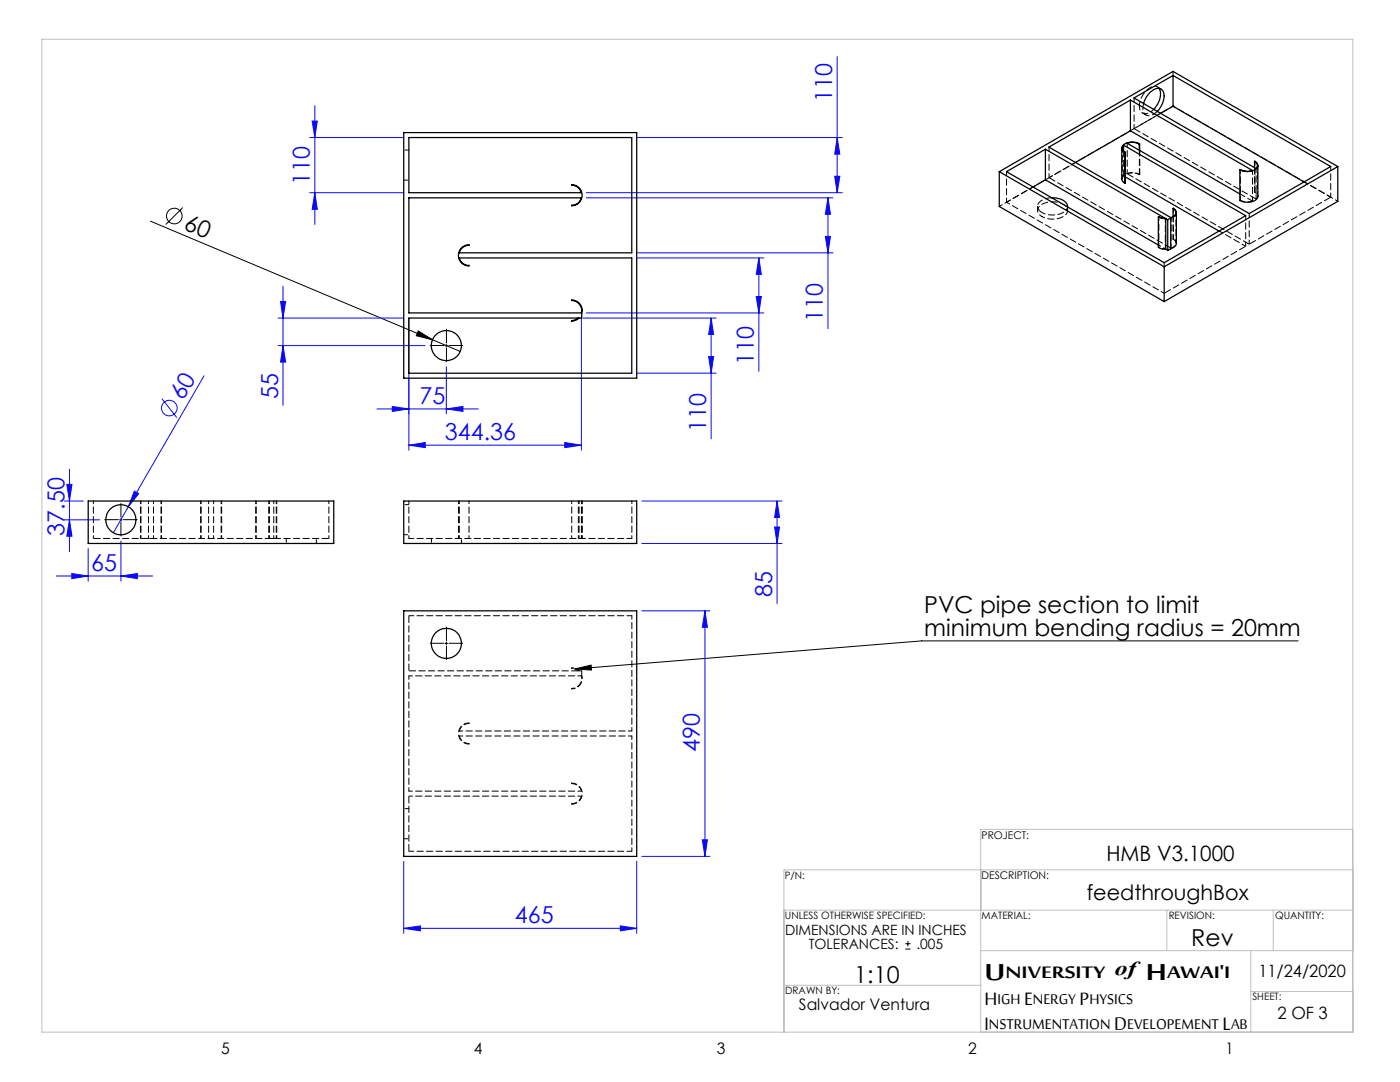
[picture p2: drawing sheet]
<svg xmlns="http://www.w3.org/2000/svg" width="279mm" height="216mm" viewBox="0 0 279 216" stroke-linecap="round" stroke-linejoin="round" font-family="sans-serif">
<g fill="none" stroke="#0a0af5" stroke-width=".2">
<path d="M167.1 11.3v27.2M61.8 38.5h18.8M61.8 27.4h18.8M62.3 24.2h1l-.5 3.2zM62.8 38.5l.5 3.3h-1zM62.8 21.1v23.7M117 39.5h49.2M117 38.5h51.1M127.1 27.4h41M165.2 39.5l.5 3.3h-1zM165.2 39.5v26.1M166.6 35.2h1l-.5 3.3z"/>
<path d="M167.1 27.4l.5 3.4h-1zM56.5 57.1v23.8M127.1 50.4h39.1M127.1 51.5h25.3M150.9 59.2h1l-.5 3.2zM151.4 51.5v22.6M151.4 51.5l.5 3.3h-1zM164.7 47.2h1l-.5 3.2zM32.3 79.6l3 3.7M40.7 75l-15.1 26.1M55.5 69h29.3M55.5 63.5h25.1"/>
<path d="M56 60.1h1l-.5 3.4zM56.5 69l.5 3.2h-1zM81.6 63.5v26.3M89.1 73.2v9.4M116 63.5v26.3M116.4 63.5h26.5M117 62.4h35.4M127.1 74.5h15.8M141.4 71.2h1l-.5 3.3zM141.9 63.5l.5 3.2h-1zM141.9 63.5v24.1M12.8 100h3.8"/>
<path d="M13.3 96.7h1.1l-.5 3.3zM13.9 93.6v16.5M26.8 98l.9 .5-2.1 2.6zM75.2 81.6h20.2M78.3 81.1l3.3 .5-3.3 .5zM81.6 88.8l3.3-.5v1zM81.6 88.8h34.4M89.1 81.6l3.3-.5v1zM112.7 88.3l3.3 .5-3.3 .5zM128.1 100h28M155.1 100l.5 3.3h-1zM155.1 100v20.4"/>
<path d="M11.3 114.9h19.2M12.8 103.7h7.1M13.9 103.7l.5 3.3h-1.1zM14.3 114.4l3.3 .5-3.3 .6zM17.6 109.5v6.5M24.1 114.9l3.3-.5v1.1zM24.1 107.9v8.1M25.6 101.1l-3 5.2M128.1 108.4h28M154.6 105.2h1l-.5 3.2zM128.1 121.9h13.6M140.7 121.9l.5 3.3h-1z"/>
<path d="M140.7 121.9v49M80.6 171.9v14.3M127.1 171.9v14.3M128.1 170.9h13.6M140.2 167.6h1l-.5 3.3zM80.6 185.2l3.3-.5v1zM80.6 185.2h46.5M123.8 184.7l3.3 .5-3.3 .5z"/>
<circle cx="33.8" cy="81.4" r="1.55"/>
</g>
<g fill="none" stroke="#000" stroke-width=".2">
<path d="M30 44.1l56.3 23.7M36.5 41.4l-3.4 3.4M83.5 66l2.8 1.8-3.2-.8zM86.3 67.8l5.6 2.3M88.8 69h.5M89.1 68.7v.5M23.9 103.7h.5M24.1 103.5v.5M88.8 128.4h.5M89.1 128.1v.5M114.7 133.5l3.3-.8v1zM259.1 127.9h-75.1l-69.3 5.6"/>
<path d="M180.7 189.4h1M180.7 188.3h1M181.2 187.8v1"/>
<circle cx="34.8" cy="43.1" r="1.56"/>
</g>
<path d="M88.6 68.9h-2.7M89.1 68.4v-2.7M89.1 69.4v2.8M89.6 68.9h2.8M23.6 103.7h-2.7M24.1 103.2v-2.8M24.1 104.2v2.7M24.6 103.7h2.8M88.6 128.4h-2.7M89.1 127.9v-2.8M89.1 128.9v2.7M89.6 128.4h2.8" fill="none" stroke="#000" stroke-width=".2" stroke-dasharray="15.2 1.3 1.3 1.3"/>
<path d="M8.4 7.8h261.6v198.2h-261.6zM270 173.6h-113.5v32.4M270 165.5h-74.3v40.5M156.5 196.6h39.2M156.5 181.6h113.5M195.7 189.7h74.3M232.9 181.6v8.1M249.6 189.7v16.3M249.6 197.8h20.4M254.1 181.6v8.1" fill="none" stroke="#c0c0c0" stroke-width=".2"/>
<path d="M83.5 66l2.8 1.8-3.2-.8zM114.7 133.5l3.3-.8v1z" fill="#000"/>
<g fill="#0a0af5">
<path d="M26.8 98l.9 .5-2.1 2.6z"/>
<path d="M24.1 114.9l3.3-.5v1.1zM14.3 114.4l3.3 .5-3.3 .6zM89.1 81.6l3.3-.5v1zM78.3 81.1l3.3 .5-3.3 .5z"/>
<path d="M112.7 88.3l3.3 .5-3.3 .5zM81.6 88.8l3.3-.5v1z"/>
<path d="M140.2 167.6h1l-.5 3.3zM140.7 121.9l.5 3.3h-1zM13.9 103.7l.5 3.3h-1.1zM13.3 96.7h1.1l-.5 3.3zM164.7 47.2h1l-.5 3.2zM165.2 39.5l.5 3.3h-1zM56.5 69l.5 3.2h-1zM56 60.1h1l-.5 3.4z"/>
<path d="M166.6 35.2h1l-.5 3.3zM167.1 27.4l.5 3.4h-1z"/>
<path d="M155.1 100l.5 3.3h-1zM154.6 105.2h1l-.5 3.2zM62.3 24.2h1l-.5 3.2zM62.8 38.5l.5 3.3h-1zM151.4 51.5l.5 3.3h-1zM150.9 59.2h1l-.5 3.2zM141.9 63.5l.5 3.2h-1zM141.4 71.2h1l-.5 3.3z"/>
<path d="M80.6 185.2l3.3-.5v1zM123.8 184.7l3.3 .5-3.3 .5z"/>
</g>
<g fill="none" stroke="#000" stroke-width=".25">
<path d="M225.6 20l24.3 14a4 4 0 0 1-2.5-.1M225.6 20l-16.3 9.4 24.4 14a.96 .96 0 0 0 .9-.7 .96 .96 0 0 0-.5-1.1M225.6 20v6.1M231.3 17.6a3.9 3.9 0 0 1-1 4.2M234.1 15.1l31.5 18.1-16.3 9.4-24.4-14a3 3 0 0 1 2.5 .2M234.1 15.1l-7.8 4.4 24.3 14.1a.83 .83 0 0 0-.2-1.4M234.1 15.1v6.1M80.6 26.5h46.5v49h-46.5zM81.6 27.4h44.5v23h-34.4a1.96 1.96 0 0 1 1.9-1.4v-.1a2.1 2.1 0 0 0-2.1 2.1 2.1 2.1 0 0 0 2.1 2.1v-.1a1.92 1.92 0 0 1-1.9-1.5h34.4v23h-44.5v-11h33.8l-.8 .4-.5 .1 .2 .1 .8-.3 .5-.3h.5v-.9a2.09 2.09 0 0 0-2-2.7v.1a2.01 2.01 0 0 1 1.9 2.4h-34.4v-22.9h34.4a1.96 1.96 0 0 1-1.9 1.5v.1a2.1 2.1 0 0 0 2.1-2.1 2.1 2.1 0 0 0-2.1-2.1v.1a1.99 1.99 0 0 1 1.9 1.5h-34.4zM199.4 34.3l32.9 18.9M199.4 34.3v6.9l32.9 19M208.6 29.8l24 13.8-1.4-.3"/>
<path d="M208.6 35.9l-2.4 1.4M208.6 35.9l22.6 13M208.6 29.8v6.1M209.9 39.5h.2a2.66 2.66 0 0 1 2.9 1.6v.2M223.9 29.6v6.2l.6 .7M224.2 29a.86 .86 0 0 0 .3 1.4M224.2 29l24.4 14-16.3 9.4-31.4-18.1 7.7-4.5M224.2 29v1.1M224.5 30.4v6.1M224.5 30.4h.1M224.5 35.3l18.8 10.8M225.6 26.1l-11 6.3"/>
<path d="M225.6 26.1l21.8 12.6M227.4 28.8v1.2M227.4 28.7a2.82 2.82 0 0 0-3.5 .5 .9 .9 0 0 0 .6 1.2M227.4 28.7v.1M227.4 28.7v1.3M228.2 20.7a3.9 3.9 0 0 1 3-3.1 1.49 1.49 0 0 1 1.1 2.1l-.1 .3a5 5 0 0 1-1.2 2.2M234.1 21.2l-2.5 1.4M234.1 21.2l26.1 15.1M250.4 32.2a.9 .9 0 0 1 .6 .9 .9 .9 0 0 1-.8 .9 3.2 3.2 0 0 1-2.8-.1M250.4 32.2v1.2M251 33v6.2a1.93 1.93 0 0 1-2.3 1.2l-1.3-.4v-6.1M267 33.2l-32.9-18.9-34.7 20"/>
<path d="M267 33.2l-34.7 20M267 33.2v7l-34.7 20M231.2 43.3l1.5 .3M231.2 43.3v6.1l.6 .3h.9M232.3 53.2v7M232.7 43.6l.3 .3M232.7 49.7l.3 .3M232.7 43.6v6.1M233 43.9v6.1M233.6 43.5l-.6 .4M233.6 49.6l-.6 .4M233.6 43.5v6.1"/>
<path d="M234.1 41.6a.89 .89 0 0 1 .7 .9 .89 .89 0 0 1-.7 .8l-.5 .2M234.1 41.6v1.7M234.8 42.4v6.1a1.27 1.27 0 0 1-1.2 1.1M17.6 100h49v8.4h-49zM80.6 100h46.5v8.4h-46.5zM80.6 121.9h46.5v49h-46.5z"/>
<circle cx="89.1" cy="69" r="3"/>
<circle cx="24.1" cy="103.7" r="3"/>
<circle cx="89.1" cy="128.4" r="3"/>
</g>
<g fill="none" stroke="#000" stroke-width=".2" stroke-dasharray="1.3 .6" stroke-dashoffset=".4">
<path d="M226.3 19.5v6.2M231.7 17.8l-.7-.4M234.1 14.2v.8M200.9 34.2v6.2M206.2 37.3l-5.3 3.1M209.4 29.3v6.2M214.7 32.4l-5.3 3.1M224 29.5v6.2M225 28.5v6.2M227.5 34.8a2.84 2.84 0 0 0-3.6 .6v.3M228 22.5l.7 .5M231.6 22.6l-5.3 3.1"/>
<path d="M247.5 33.8v6.2M250 34v6.1M250.4 32.2v6.1M250.7 39.7v-6.1M251 39.1v-6.1M265.6 39.3l-5.3-3M265.6 33.2v6.1M207.1 41.2v.8M213.1 42v-.8M231.3 43.2v6.1M232.3 52.4v.8M232.6 43.6v6.1"/>
<path d="M233.7 49.5v-6.1M234.2 41.5v6.2M234.7 48.5v-6.1M243.3 46.1l5.3 3M248.6 43v6.1M249.3 42.6v6.1M54.6 107.4h-.8M116.1 133.9v.8"/>
</g>
<path d="M224.6 36.5a.84 .84 0 0 1-.3-1.4M250.4 38.3a.84 .84 0 0 1 .3 1.4" fill="none" stroke="#000" stroke-width=".2" stroke-dasharray="1.3 .6" stroke-dashoffset=".9"/>
<g fill="none" stroke="#000" stroke-width=".2" stroke-dasharray="1.3 .6">
<path d="M224.3 35.1l.3 .2M227.4 34.8h.1M231 22.2a1.73 1.73 0 0 1-2.6 .5 2.39 2.39 0 0 1-.2-2.1M234.1 21.2h.1M247.5 40h.1M250.4 38.3h.1M231.3 49.3l-.1 .1M234.2 47.7h-.1M53.8 107.4h-.2M114.1 137.5v-.1M114.1 133.4v-.1M115.6 133.9h.5"/>
<path d="M93.6 148.4v.1M93.6 144.3v.1M114.1 156.4v-.1M114.1 160.5v-.1"/>
</g>
<path d="M231.2 48.9l1.4 .8M114.1 133.3a2.1 2.1 0 0 1 1.5 .6" fill="none" stroke="#000" stroke-width=".2" stroke-dasharray="1.3 .6" stroke-dashoffset=".8"/>
<g fill="none" stroke="#000" stroke-width=".2" stroke-dasharray="1.3 .6" stroke-dashoffset=".7">
<path d="M234.1 21.2l32.9 19M207.9 43.2a4.1 4.1 0 0 0 5-.7 1.49 1.49 0 0 0-1.2-2 4 4 0 0 0-4.5 1 1.29 1.29 0 0 0 .7 1.7M232.6 49.7l-1.3-.4M18.6 99.9v7.5M28 99.9v7.5M28.1 99.9v7.5M29.6 99.9v7.5M30.6 99.9v7.5M32.1 99.9v7.5M32.2 99.9v7.5M40 99.9v7.5M40.1 99.9v7.5"/>
<path d="M41.6 99.9v7.5M44.1 99.9v7.5M44.2 99.9v7.5M51 99.9v7.5M51.1 99.9v7.5M53.6 99.9v7.5M53.8 99.9v7.5M54.6 99.9v7.5M55.1 99.9v7.5M55.2 99.9v7.5M65.6 99.9v7.5M81.6 99.9v7.5"/>
<path d="M91.5 99.9v7.5M93.6 99.9v7.5M114.1 99.9v7.5M115.4 99.9v7.5M116.1 99.9v7.5M126.1 99.9v7.5M42.6 107.4v-7.5M91.7 107.4v-7.5M115.6 107.4v-7.5M116 107.4v-7.5M116.2 107.4v-7.5M114.1 137.4a2 2 0 0 0 1.9-2.5"/>
<path d="M115.4 133.9l-.6-.4-.7-.1"/>
</g>
<g fill="none" stroke="#000" stroke-width=".2" stroke-dasharray="1.3 .6" stroke-dashoffset=".6">
<path d="M251.1 39.1l-.2-.4-.5-.4M199.5 41.2l34.6-20M200.9 40.4l31.4 18.1M234.8 48.5l-.2-.4-.4-.4M30.6 107.4h23M116 134.9h-34.4M116.1 134.7a2.1 2.1 0 0 1-2 2.8M126.1 122.9v23M81.6 157.9v-23M81.6 157.9h34.4M91.7 145.9h34.4M116 158.9h-34.4"/>
<path d="M126.1 146.9v23M126.1 146.9h-34.4"/>
</g>
<path d="M225 34.7a3.2 3.2 0 0 1 2.4 .1M227.4 21.2a4.1 4.1 0 0 1 3.1-4l.4 .1 .4 .3M234.1 47.7a.89 .89 0 0 1 .6 .9 .89 .89 0 0 1-.8 .8l-.2 .1M234.1 43.2v4.5M250 40.1a3.2 3.2 0 0 1-2.5-.1M81.6 107.4h44.5M81.6 122.9h44.5M91.7 146.9a2 2 0 0 0 1.9 1.5M93.6 144.4a2 2 0 0 0-1.9 1.5M116 157.9a2 2 0 0 0-1.9-1.5M114.1 160.4a2 2 0 0 0 1.9-1.5M126.1 169.9h-44.5" fill="none" stroke="#000" stroke-width=".2" stroke-dasharray="1.3 .6" stroke-dashoffset=".3"/>
<path d="M209.9 39.4h-.1a2.47 2.47 0 0 0-2.7 1.8l.2 .6 .6 .6M250.7 39.7l-24.4-14M233.7 49.5l-24.3-14M249.3 48.7l-24.3-14M18.6 107.4h11M54.6 107.4h11M81.6 133.9v-11M81.6 133.9h33.8M81.6 169.9v-11" fill="none" stroke="#000" stroke-width=".2" stroke-dasharray="1.3 .6" stroke-dashoffset="-.1"/>
<path d="M224.3 35.1v-5M227.4 29.9v4.9M227.5 30v4.8M247.5 38.7l2.5 1.4M250.4 33.4v4.9" fill="none" stroke="#000" stroke-width=".2" stroke-dasharray="1.3 .6" stroke-dashoffset=".1"/>
<path d="M232.3 58.5l16.3-9.4M249.3 48.7l16.3-9.4" fill="none" stroke="#000" stroke-width=".2" stroke-dasharray="1.3 .6" stroke-dashoffset="-.2"/>
<g fill="none" stroke="#000" stroke-width=".2" stroke-dasharray="1.3 .6" stroke-dashoffset=".5">
<path d="M80.6 35.9h1M81.6 29.9h-1M230.3 21.8a1.73 1.73 0 0 1-2.6 .5l-.3-1.1M207.9 42.4a4.1 4.1 0 0 0 5-.7l.2-.4M30.6 107.4h-1M57.1 107.4v1M63.1 108.4v-1M80.6 106.7h1M81.6 100.7h-1M86.1 107.4v1M92.1 108.4v-1M80.6 167.4h1"/>
<path d="M81.6 161.4h-1"/>
</g>
<path d="M93.6 148.5a2.1 2.1 0 0 1-2.1-2.1 2.1 2.1 0 0 1 2.1-2.1M114.1 156.3a2.1 2.1 0 0 1 2.1 2.1 2.1 2.1 0 0 1-2.1 2.1" fill="none" stroke="#000" stroke-width=".2" stroke-dasharray="1.3 .6" stroke-dashoffset=".2"/>
<g font-size="6.3">
<text x="196.5" y="195.5">U</text>
<text x="228.7" y="195.5">H</text>
</g>
<g font-size="4.9">
<text x="196.5" y="200.6">H</text>
<text x="204.4" y="200.6">E</text>
<text x="215.5" y="200.6">P</text>
<text x="196.5" y="205.5">I</text>
<text x="222.4" y="205.5">D</text>
<text x="244" y="205.5">L</text>
</g>
<g font-size="4.7" fill="#0a0af5">
<text x="166.1" y="20.3" transform="rotate(-90 166.1 20.3)">110</text>
<text x="61.8" y="37" transform="rotate(-90 61.8 37)">110</text>
<text x="164.2" y="64.3" transform="rotate(-90 164.2 64.3)">110</text>
<text x="150.4" y="72.8" transform="rotate(-90 150.4 72.8)">110</text>
<text x="36.6" y="80" transform="rotate(-60 36.6 80)">60</text>
<text x="55.5" y="79.6" transform="rotate(-90 55.5 79.6)">55</text>
<text x="83.7" y="80.6">75</text>
<text x="88.8" y="87.8">344.36</text>
<text x="140.9" y="86.3" transform="rotate(-90 140.9 86.3)">110</text>
<text x="12.9" y="106.9" transform="rotate(-90 12.9 106.9)">37.50</text>
<text x="18.2" y="113.9">65</text>
<text x="154.1" y="119.1" transform="rotate(-90 154.1 119.1)">85</text>
<text x="139.7" y="150" transform="rotate(-90 139.7 150)">490</text>
<text x="102.8" y="184.2">465</text>
</g>
<g font-size="4.7">
<text x="36.5" y="45.7" transform="rotate(23 36.5 45.7)">60</text>
<text x="184.5" y="122.3">PVC pipe section to limit</text>
<text x="184.5" y="126.8">minimum bending radius = 20mm</text>
<text x="237.7" y="188.9">Rev</text>
<text x="170.5" y="196.1">1:10</text>
</g>
<g font-size="4.6">
<text x="200.7" y="195.2">NIVERSITY of</text>
<text x="232.9" y="195.2">AWAI'I</text>
</g>
<g font-size="4.2">
<text x="220.8" y="171.7">HMB V3.1000</text>
<text x="216.9" y="179.7">feedthroughBox</text>
</g>
<g font-size="3.9">
<text x="199.1" y="200.4">IGH NERGY HYSICS</text>
<text x="197.4" y="205.3">NSTRUMENTATION</text>
<text x="225" y="205.3">EVELOPEMENT AB</text>
</g>
<g font-size="3.4">
<text x="251.1" y="195">11/24/2020</text>
<text x="255" y="203.3">2 OF 3</text>
</g>
<g font-size="3.2">
<text x="159.4" y="201.6">Salvador Ventura</text>
<text x="44.2" y="210.4">5</text>
<text x="94.6" y="210.3">4</text>
<text x="143.1" y="210.4">3</text>
<text x="193.2" y="210.3">2</text>
<text x="244.6" y="210.3">1</text>
</g>
<g font-size="2.8">
<text x="156.7" y="186.5">DIMENSIONS ARE IN INCHES</text>
<text x="161.4" y="189.4">TOLERANCES:</text>
<text x="182.9" y="189.4">.005</text>
</g>
<g font-size="2.1">
<text x="195.9" y="167.3">PROJECT:</text>
<text x="195.9" y="175.4">DESCRIPTION:</text>
</g>
<g font-size="2">
<text x="156.6" y="175.3">P/N:</text>
<text x="156.6" y="183.4">UNLESS OTHERWISE SPECIFIED:</text>
<text x="195.9" y="183.4">MATERIAL:</text>
<text x="233.2" y="183.4">REVISION:</text>
<text x="254.5" y="183.4">QUANTITY:</text>
<text x="156.7" y="198.4">DRAWN BY:</text>
<text x="249.9" y="199.6">SHEET:</text>
</g>
</svg>
